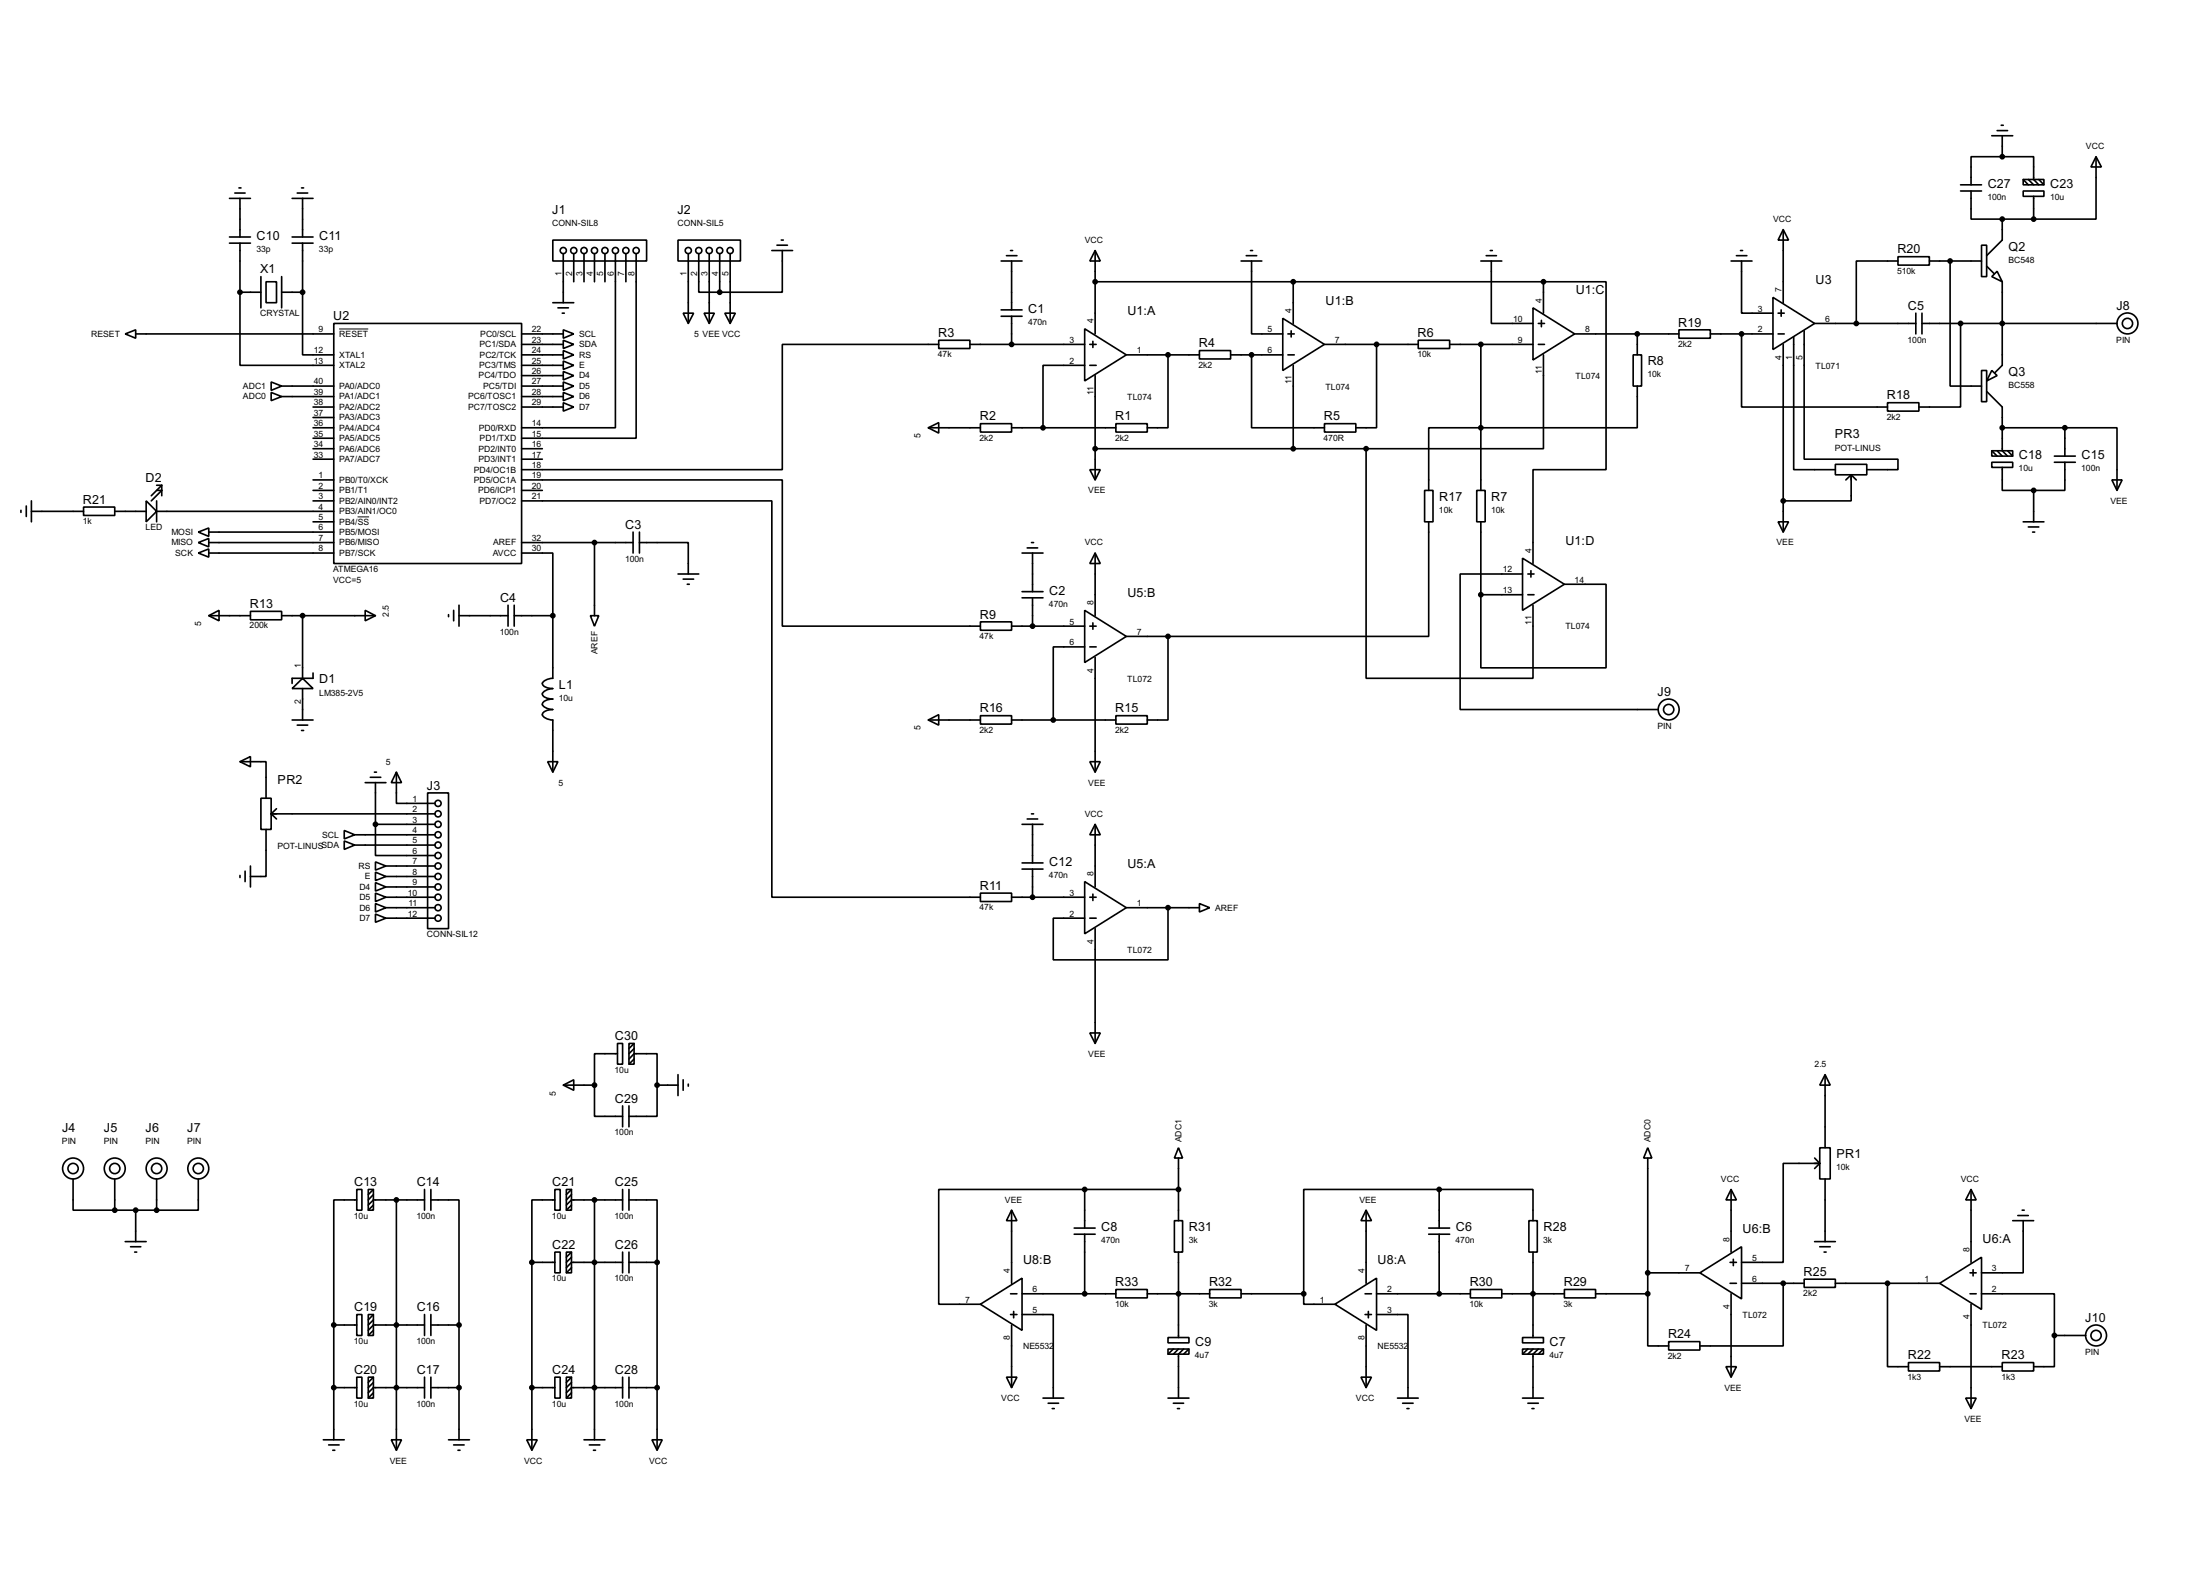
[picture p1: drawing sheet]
<svg xmlns="http://www.w3.org/2000/svg" width="536mm" height="383mm" viewBox="0 0 536 383" stroke-linecap="round" stroke-linejoin="round" font-family="sans-serif">
<g fill="none" stroke="#000" stroke-width=".4">
<path d="M485.2 33.1h5.1M486.5 31.8h2.5M487.5 30.5h.5M487.7 38.2h-7.6v6.8M487.7 38.2h7.7v5.5l1.2 1.3M487.7 33.1v5.1M510.6 38.2l1.3 2.5h-2.6zM510.6 38.2v15.2h-15.2M55.9 57.7h5.1M55.9 59.2h5.1M55.9 48.3h5.1M57.2 47h2.5"/>
<path d="M58.2 45.8h.5M58.5 48.3v9.4M58.5 59.2v12M71.2 57.7h5.1M71.2 59.2h5.1M71.2 48.3h5.1M72.4 47h2.6M73.5 45.8h.5M73.7 48.3v9.4M73.7 59.2v12M134.7 58.5h22.8v5.1h-22.8zM165.2 58.5h15.2v5.1h-15.2z"/>
<path d="M189.3 59.7h2.5M190.3 58.5h.5M434.4 55.9l1.3 2.6h-2.6zM434.4 55.9v17.8M477.6 46.5h5.1M477.6 45h5.1M480.1 46.5v6.9h7.6M482.7 59.7h1.2v7.7h-1.2zM487.7 53.4v5.1l-3.8 3.8M487.7 53.4h7.7M492.8 46.5h5.1v1.3h-5.1zM492.8 43.7h5.1v1.3h-5.1z"/>
<path d="M492.8 43.7l1.3 1.3M494.1 43.7l1.3 1.3M495.4 47.8v5.6M496.6 43.7l1.3 1.3M58.5 71.2v17.8h22.8M58.5 71.2h5.1M63.6 67.4v7.6M64.8 68.6h2.6v5.1h-2.6zM68.6 71.2h5.1M68.6 67.4v7.6M73.7 71.2v15.2h7.6M81.3 78.8h45.8v58.4h-45.8z"/>
<path d="M134.7 73.7h5.1M135.9 75h2.6M137 76.3h.5M137.2 61.8v11.9M139.8 61.8v6.8M142.3 61.8v6.8M144.8 61.8v6.8M147.4 61.8v6.8M149.9 61.8v42.4h-22.8M152.5 61.8v6.8M155 61.8v44.9h-27.9M166.4 76.3h2.6l-1.3 2.5z"/>
<path d="M167.7 61.8v17M170.2 61.8v9.4h5.1M171.5 76.3h2.5l-1.2 2.5zM172.8 61.8v17M175.3 61.8v9.4M176.6 76.3h2.5l-1.2 2.5zM177.9 61.8v17M188 61h5.1M190.6 61v10.2h-15.3M243.9 63.6h5.1M243.9 75.5h5.1M243.9 77h5.1"/>
<path d="M245.2 62.3h2.5M246.2 61h.5M246.4 63.6v11.9M246.4 77v6.9M266.8 61l1.2 2.6h-2.5zM266.8 68.6h109.2M266.8 61v20.3M302.3 63.6h5.1M303.6 62.3h2.5M304.6 61h.5M304.9 63.6v17.7h7.6M312.5 77.5l10.1 6.4-10.1 6.3z"/>
<path d="M315 68.6v10.2M360.7 63.6h5.1M362 62.3h2.5M363 61h.5M363.3 63.6v15.2h10.1M373.4 75l10.2 6.3-10.2 6.4zM374.7 78.8h1.5M375.5 78v1.6M376 68.6h15.2v45.8h-17.8v22.8M376 68.6v7.7M421.7 63.6h5.1M423 62.3h2.5"/>
<path d="M424 61h.5M424.2 63.6v12.7h7.7M431.9 72.4l10.1 6.4-10.1 6.3zM433.1 76.3h1.5M433.9 75.5v1.5M442 78.8h24.7M462.3 62.5h7.7v2.1h-7.7zM462.3 63.6h-10.1v15.2M466.7 76.3v5M468.2 78.8h47.5M468.2 76.3v5M470 63.6h12.7"/>
<path d="M475 63.6v30.4h7.7M477.6 78.8v20.3h-10.2M483.9 64.8l1.8 1.8M485.2 67.4l1.3-1.3 1.2 2.5zM487.7 68.6v20.4l-1.7 1.7M30.5 81.3l2.6-1v2.1zM33.1 81.3h48.2M66.1 95.6l2.5 1-2.5 1zM66.1 93l2.5 1-2.5 1.1zM68.6 96.6h12.7M68.6 94h12.7M76.3 99.1h5"/>
<path d="M127.1 86.4h10.1M127.1 83.9h10.1M127.1 81.3h10.1M127.1 96.6h10.1M127.1 94h10.1M127.1 91.5h10.1M127.1 99.1h10.1M127.1 89h10.1M137.2 90.5l2.6 1-2.6 1zM137.2 93l2.6 1-2.6 1.1zM137.2 95.6l2.6 1-2.6 1zM137.2 98.1l2.6 1-2.6 1z"/>
<path d="M137.2 85.4l2.6 1-2.6 1zM137.2 87.9l2.6 1.1-2.6 1zM137.2 80.3l2.6 1-2.6 1.1zM137.2 82.9l2.6 1-2.6 1zM228.7 82.9h7.6v2h-7.6zM228.7 83.9h-38.1v30.5h-63.5M236.3 83.9h27.9M264.2 80.1l10.2 6.3-10.2 6.4zM264.2 89h-10.1v15.2M265.5 83.9h1.5M265.5 89h1.5M266.2 83.1v1.5"/>
<path d="M266.8 91.5v25.4M274.4 86.4h17.8M284.5 86.4v17.8h-5M292.2 85.4h7.6v2h-7.6zM299.8 86.4h12.7M304.9 86.4v17.8h17.7M313.7 86.4h1.6M313.7 81.3h1.6M314.5 80.6v1.5M315 89v20.3M322.6 83.9h22.9M335.3 83.9v20.3h-5"/>
<path d="M345.5 82.9h7.6v2h-7.6zM353.1 83.9h20.3M360.7 83.9v35.5M374.7 83.9h1.5M376 86.4v22.9h-43.2M383.6 81.3h25.4M397.8 86.4h2.1v7.6h-2.1zM398.8 94v10.2h-50.8v15.2M398.8 81.3v5.1M409 80.3h7.6v2.1h-7.6zM416.6 81.3h15.3M424.2 81.3v17.8h35.6"/>
<path d="M433.1 81.3h1.5M434.4 83.9v45.7M436.9 82.1v32.3h10.2M439.5 80.6v31.2h22.8v2.6h-7.6M459.8 98.1h7.6v2h-7.6zM482.7 90.2h1.2v7.6h-1.2zM483.9 95.3l3.8 3.8v10.7l1.3 1.3M485.2 90.2l1.3 1.3-2.6 1.3zM38.2 119.4h1.2l-2.5 2.6M38.2 118.2h1.2M39.4 118.2l-2.5 2.5M39.4 118.2v2.5"/>
<path d="M76.3 104.2h5M76.3 109.3h5M76.3 116.9h5M76.3 119.4h5M76.3 106.7h5M76.3 111.8h5M76.3 101.7h5M127.1 116.9h63.5v35.6h48.2M127.1 109.3h5M127.1 119.4h5M127.1 111.8h5M226.1 104.2l2.6-1.3v2.6z"/>
<path d="M226.1 104.2h12.7M238.8 103.2h7.6v2h-7.6zM246.4 104.2h25.4M265.5 114.4h2.5l-1.2 2.5zM266.8 109.3h66M271.8 103.2h7.7v2h-7.7zM322.6 103.2h7.7v2h-7.7zM332.8 109.3v55.9h40.6v-17.8M347 119.4h2.1v7.7h-2.1zM359.7 119.4h2.1v7.7h-2.1zM447.1 113.1h7.6v2.5h-7.6zM450.9 115.6v6.4h-16.5"/>
<path d="M450.9 115.6l-1.3 1.3M450.9 115.6l1.3 1.3M485.2 112.6h5.1v1.2h-5.1zM485.2 109.8h5.1v1.3h-5.1zM485.2 109.8l1.3 1.3M486.5 109.8l1.2 1.3M487.7 113.8v5.6h7.7M487.7 104.2h15.3M489 109.8l1.3 1.3M495.4 119.4v7.7M500.4 111.1h5.1M500.4 112.6h5.1"/>
<path d="M503 112.6v6.8h-7.6M503 104.2h12.7v15.2M503 104.2v6.9M514.4 116.9h2.5l-1.2 2.5zM5.1 124.3v.5M6.4 123.2v2.6M7.7 124.5h12.7M7.7 122v5.1M20.4 123.5h7.6v2h-7.6zM28 124.5h7.6M35.6 122l2.6 2.5-2.6 2.6zM38.2 124.5h43.1"/>
<path d="M38.2 122v5.1M48.3 129.6l2.6-1v2zM48.3 132.1l2.6-1v2.1zM48.3 134.7l2.6-1v2zM50.9 132.1h30.4M50.9 129.6h30.4M50.9 134.7h30.4M76.3 122h5M76.3 127.1h5M127.1 134.7h7.6v15.2M127.1 122h60.9v96.5h50.8M127.1 132.1h27.1"/>
<path d="M144.8 132.1v17.8M154.2 129.6v5.1M155.8 132.1h11.9v7.7M155.8 129.6v5.1M165.2 139.8h5M249 134.7h5.1M250.2 133.4h2.6M251.3 132.1h.5M251.5 134.7v9.4M266.8 134.7l1.2 2.5h-2.5zM266.8 134.7v15.2M348 127.1v27.9h-63.5"/>
<path d="M360.7 127.1v17.7M370.9 135.9l10.2 6.4-10.2 6.3zM370.9 139.8h-15.2v33h48.2M372.2 139.8h1.5M372.9 139v1.5M433.1 127.1h2.6l-1.3 2.5zM492.8 127.1h5.1M494.1 128.3h2.5M495.1 129.6h.5M50.9 149.9l2.5-1.3v2.6zM50.9 149.9h10.1M61 148.9h7.6v2h-7.6z"/>
<path d="M68.6 149.9h22.9M73.7 149.9v15.3M89 148.6l2.5 1.3-2.5 1.3zM109.3 149.7v.5M110.5 148.6v2.6M111.8 149.9h12M111.8 147.4v5.1M123.8 147.4v5.1M125.3 149.9h9.4M125.3 147.4v5.1M134.7 149.9v15.3l-1.3 .2a1.82 1.82 0 0 0-1.3 1 2.35 2.35 0 0 0 2.6 1.3l-1.3 .2a1.88 1.88 0 0 0-1.3 1.1 2.35 2.35 0 0 0 2.6 1.2h-.7a2.04 2.04 0 0 0-1.9 1.3 2.75 2.75 0 0 0 2.6 1.3h-.7a2.08 2.08 0 0 0-1.9 1.2 2.67 2.67 0 0 0 2.6 1.3v12.7M143.8 149.9h2.1l-1.1 2.6z"/>
<path d="M166.4 141h2.6M167.4 142.3h.5M238.8 151.4h7.6v2.1h-7.6zM246.4 152.5h17.8M249 144.1h5.1M249 145.6h5.1M251.5 145.6v6.9M264.2 148.6l10.2 6.4-10.2 6.3zM264.2 157.5h-7.6v17.8M265.5 152.5h1.5M265.5 157.5h1.5M266.2 151.7v1.5"/>
<path d="M274.4 155h10.1M284.5 155v20.3h-5M360.7 144.8h10.2M372.2 144.8h1.5M381.1 142.3h10.1v20.3h-30.5v-17.8M71.2 167.7l2.5-2.5 2.6 2.5zM71.2 175.3h5.1M72.4 176.6h2.6M73.5 177.9h.5M73.7 167.7v7.6M76.3 163.9v1.3h-5.1v1.2M226.1 175.3l2.6-1.3v2.6z"/>
<path d="M226.1 175.3h12.7M238.8 174.3h7.6v2h-7.6zM246.4 175.3h25.4M266.8 160.1v27.9M271.8 174.3h7.7v2h-7.7zM58.5 185.5l2.5-1.3v2.5zM58.5 185.5h6.3v8.9M63.6 194.4h2.5v7.6h-2.5zM66.1 198.2h39.9M66.1 198.2l1.3 1.2M67.4 196.9l-1.3 1.3M89 190.6h5"/>
<path d="M90.2 189.3h2.6M91.2 188h.5M91.5 190.6v10.1M96.6 188l1.2 2.6h-2.5zM96.6 188v7.6h9.4M104.2 193.1h5.1v33h-5.1zM133.4 185.5h2.5l-1.2 2.5zM250.2 199.4h2.6M251.3 198.2h.5M265.5 185.5h2.5l-1.2 2.5zM58.5 213.2v.5M59.7 212.1v2.6"/>
<path d="M61 210.9v5.1M64.8 202v11.4h-3.8M83.9 204.8l2.5 1-2.5 1zM83.9 202.2l2.5 1.1-2.5 1zM86.4 205.8h19.6M86.4 203.3h19.6M91.5 209.9l2.5 1-2.5 1zM91.5 212.4l2.5 1-2.5 1zM91.5 214.9l2.5 1.1-2.5 1zM91.5 217.5l2.5 1-2.5 1zM91.5 200.7v7.6h14.5M91.5 200.7h14.5"/>
<path d="M94 218.5h12M94 210.9h12M94 213.4h12M94 216h12M238.8 217.5h7.6v2h-7.6zM246.4 218.5h17.8M249 200.7h5.1M249 210.1h5.1M249 211.6h5.1M251.5 200.7v9.4M251.5 211.6v6.9M264.2 214.7l10.2 6.3-10.2 6.4z"/>
<path d="M265.5 218.5h1.5M266.2 217.7v1.6M266.8 200.7l1.2 2.6h-2.5zM266.8 200.7v15.3M91.5 220l2.5 1-2.5 1.1zM91.5 222.6l2.5 1-2.5 1zM94 221h12M94 223.6h12M265.5 223.6h1.5M266.8 226.1v28M274.4 221h17.8M284.5 221v12.7h-27.9v-10.1h7.6"/>
<path d="M292.2 220l2.5 1-2.5 1.1zM150.4 254.1h1.3v5h-1.3zM150.4 256.6h-5.6v7.6M153.2 254.1h1.3v5h-1.3zM153.2 257.9l1.3-1.3h5.6v7.6M154.5 257.9l-1.3 1.2M154.5 254.1l-1.3 1.2M154.5 255.3l-1.3 1.3M265.5 251.5h2.5l-1.2 2.6zM137.2 264.2l2.6-1.3v2.6zM137.2 264.2h7.6M144.8 264.2v7.6h6.9"/>
<path d="M151.7 269.3v5.1M153.2 269.3v5.1M160.1 264.2v7.6h-6.9M160.1 264.2h5.1M165.2 261.7v5.1M166.4 262.9v2.6M167.7 264v.5M287.1 279.5l1 2.5h-2zM401.4 279.5l1 2.5h-2zM443.3 279.5h2.5v7.6h-2.5zM444.6 261.7l1.2 2.5h-2.5zM444.6 261.7v17.8"/>
<path d="M17.8 287.1v7.6h10.2M28 287.1v7.6M28 294.7h10.2M33.1 294.7v7.6M38.2 287.1v7.6M48.3 287.1v7.6h-10.1M86.9 289.6h1.3v5.1h-1.3zM86.9 292.2h-5.6v30.4M89.7 289.6h1.3v5.1h-1.3zM91 289.6l-1.3 1.3M91 290.9l-1.3 1.3M91 293.4l-1.3 1.3"/>
<path d="M96.6 292.2v60.9M103.4 292.2h-12.4l-1.3 1.2M103.4 289.6v5.1M105 292.2h6.8v30.4M105 289.6v5.1M135.2 289.6h1.3v5.1h-1.3zM135.2 292.2h-5.6v15.2M138 289.6h1.2v5.1h-1.2zM139.2 289.6l-1.2 1.3M139.2 290.9l-1.2 1.3M139.2 293.4l-1.2 1.3M144.8 292.2v58.4"/>
<path d="M151.7 292.2h-12.5l-1.2 1.2M151.7 289.6v5.1M153.2 292.2h6.9v15.2M153.2 289.6v5.1M246.4 294.7l1.3 2.5h-2.5zM246.4 294.7v17.8M261.7 299h5.1M264.2 289.6h-35.5v28h10.1M264.2 289.6v9.4M264.2 289.6h22.9M286.1 297.2h2v7.7h-2zM287.1 282v15.2"/>
<path d="M332.8 294.7l1.3 2.5h-2.6zM332.8 294.7v17.8M348 299h5.1M350.6 289.6h-33v25.4M350.6 289.6h22.8v7.6M350.6 289.6v9.4M372.4 297.2h2.1v7.7h-2.1zM401.4 282v33M421.7 289.6l1.3 2.6h-2.6zM421.7 289.6v15.3M442 282l1.3 1.3M443.3 283.3h-8.9v24.1h-10.2"/>
<path d="M443.3 283.3l-1.3 1.2M444.6 287.1v15.2M480.1 289.6l1.3 2.6h-2.6zM480.1 289.6v17.8M490.3 297.2h5.1M491.5 296h2.6M492.6 294.7h.5M492.8 297.2v12.7h-10.1M30.5 302.3h5.1M31.8 303.6h2.5M32.8 304.9h.5M129.6 307.4h5.6"/>
<path d="M129.6 307.4v45.7M135.2 304.9h1.3v5h-1.3zM138 304.9h1.2v5h-1.2zM139.2 304.9l-1.2 1.2M139.2 306.1l-1.2 1.3M139.2 308.7l-1.2 1.2M151.7 307.4h-12.5l-1.2 1.3M151.7 304.9v5M153.2 307.4h6.9M153.2 304.9v5M160.1 307.4v45.7M238.8 317.6l10.2-6.4v12.7z"/>
<path d="M246.2 315h1.5M246.9 319.3v1.6M249 315h22.8M261.7 300.5h5.1M264.2 300.5v14.5M271.8 314h7.7v2h-7.7zM279.5 315h15.2M287.1 304.9v20.8M294.7 314h7.6v2h-7.6zM302.3 315h15.3M317.6 315v2.6h7.6M325.2 317.6l10.1-6.4v12.7z"/>
<path d="M332.5 315h1.6M333.3 319.3v1.6M335.3 315h22.9M348 300.5h5.1M350.6 300.5v14.5M358.2 314h7.6v2h-7.6zM365.8 315h15.3M373.4 304.9v20.8M381.1 314h7.6v2h-7.6zM388.7 315h12.7M401.4 315v12.7h5.1M401.4 309.9h12.7"/>
<path d="M414.1 309.9l10.1-6.3v12.7zM421.4 312.5h1.6M421.4 307.4h1.6M421.7 315v20.3M422.2 306.6v1.6M424.2 312.5h15.3M434.4 312.5v15.2h-20.3M439.5 311.5h7.6v2h-7.6zM442 302.3h5.1M443.3 303.6h2.5M444.3 304.9h.5M447.1 312.5h25.4"/>
<path d="M459.8 312.5v20.3h5.1M472.5 312.5l10.2-6.4v12.7zM479.9 315h1.5M479.9 309.9h1.5M480.1 317.6v25.4M480.6 309.2v1.5M482.7 315h17.7v10.2M81.3 322.6h5.6M81.3 337.9h5.6M81.3 322.6v28M86.9 320.1h1.3v5.1h-1.3zM86.9 335.3h1.3v5.1h-1.3z"/>
<path d="M89.7 320.1h1.3v5.1h-1.3zM89.7 335.3h1.3v5.1h-1.3zM91 320.1l-1.3 1.3M91 321.4l-1.3 1.2M91 323.9l-1.3 1.3M91 335.3l-1.3 1.3M91 336.6l-1.3 1.3M91 339.1l-1.3 1.3M103.4 322.6h-12.4l-1.3 1.3M103.4 337.9h-12.4l-1.3 1.2M103.4 320.1v5.1M103.4 335.3v5.1"/>
<path d="M105 322.6h6.8M105 337.9h6.8M105 320.1v5.1M105 335.3v5.1M111.8 322.6v28M129.6 337.9h5.6M135.2 335.3h1.3v5.1h-1.3zM138 335.3h1.2v5.1h-1.2zM139.2 335.3l-1.2 1.3M139.2 336.6l-1.2 1.3M139.2 339.1l-1.2 1.3M151.7 337.9h-12.5l-1.2 1.2"/>
<path d="M151.7 335.3v5.1M153.2 337.9h6.9M153.2 335.3v5.1M245.2 335.3h2.5l-1.3 2.6zM246.2 320.1h1.5M246.4 322.6v15.3M249 320.1h7.6v20.3M284.5 325.7h5.1v1.3h-5.1zM284.5 328.5h5.1v1.2h-5.1zM285.8 328.5l-1.3 1.2M287.1 328.5l-1.3 1.2M288.3 328.5l-1.2 1.2v10.7"/>
<path d="M289.6 328.5l-1.3 1.2M331.5 335.3h2.6l-1.3 2.6zM332.5 320.1h1.6M332.8 322.6v15.3M335.3 320.1h7.7v20.3M370.9 325.7h5.1v1.3h-5.1zM370.9 328.5h5.1v1.2h-5.1zM372.2 328.5l-1.3 1.2M373.4 328.5l-1.2 1.2M374.7 328.5l-1.3 1.2v10.7M376 328.5l-1.3 1.2M406.5 326.7h7.6v2h-7.6z"/>
<path d="M420.4 332.8h2.6l-1.3 2.5zM464.9 331.8h7.6v2h-7.6zM472.5 332.8h15.2M487.7 331.8h7.7v2h-7.7zM500.4 325.2v7.6h-5M500.4 325.2h7.7M78.8 350.6h5.1M80.1 351.8h2.5M81.1 353.1h.5M95.3 350.6h2.5l-1.2 2.5zM109.3 350.6h5.1M110.5 351.8h2.6"/>
<path d="M111.6 353.1h.5M128.3 350.6h2.6l-1.3 2.5zM142.3 350.6h5.1M143.6 351.8h2.5M144.6 353.1h.5M158.8 350.6h2.5l-1.2 2.5zM254.1 340.4h5M255.3 341.7h2.6M256.3 343h.5M284.5 340.4h5.1M285.8 341.7h2.5M286.8 343h.5"/>
<path d="M340.4 340.4h5.1M341.7 341.7h2.5M342.7 343h.5M370.9 340.4h5.1M372.2 341.7h2.5M373.2 343h.5M478.8 340.4h2.6l-1.3 2.6z"/>
<circle cx="137.2" cy="61" r=".75"/>
<circle cx="139.7" cy="61" r=".75"/>
<circle cx="142.2" cy="61" r=".75"/>
<circle cx="144.8" cy="61" r=".75"/>
<circle cx="147.3" cy="61" r=".75"/>
<circle cx="149.9" cy="61" r=".75"/>
<circle cx="152.4" cy="61" r=".75"/>
<circle cx="154.9" cy="61" r=".75"/>
<circle cx="167.6" cy="61" r=".75"/>
<circle cx="170.2" cy="61" r=".75"/>
<circle cx="172.7" cy="61" r=".75"/>
<circle cx="175.3" cy="61" r=".75"/>
<circle cx="177.8" cy="61" r=".75"/>
<circle cx="518.2" cy="78.8" r="2.55"/>
<circle cx="518.2" cy="78.8" r="1.25"/>
<circle cx="406.4" cy="172.8" r="2.55"/>
<circle cx="406.4" cy="172.8" r="1.25"/>
<circle cx="106.7" cy="195.6" r=".75"/>
<circle cx="106.7" cy="198.2" r=".75"/>
<circle cx="106.7" cy="200.7" r=".75"/>
<circle cx="106.7" cy="218.5" r=".75"/>
<circle cx="106.7" cy="203.3" r=".75"/>
<circle cx="106.7" cy="216" r=".75"/>
<circle cx="106.7" cy="205.8" r=".75"/>
<circle cx="106.7" cy="213.4" r=".75"/>
<circle cx="106.7" cy="210.9" r=".75"/>
<circle cx="106.7" cy="208.3" r=".75"/>
<circle cx="106.7" cy="221" r=".75"/>
<circle cx="106.7" cy="223.6" r=".75"/>
<circle cx="17.8" cy="284.5" r="2.55"/>
<circle cx="17.8" cy="284.5" r="1.25"/>
<circle cx="27.9" cy="284.5" r="2.55"/>
<circle cx="27.9" cy="284.5" r="1.25"/>
<circle cx="38.1" cy="284.5" r="2.55"/>
<circle cx="38.1" cy="284.5" r="1.25"/>
<circle cx="48.3" cy="284.5" r="2.55"/>
<circle cx="48.3" cy="284.5" r="1.25"/>
<circle cx="510.5" cy="325.2" r="2.55"/>
<circle cx="510.5" cy="325.2" r="1.25"/>
</g>
<g fill="#000" stroke="#000" stroke-width=".4">
<circle cx="487.7" cy="38.2" r=".5"/>
<circle cx="487.7" cy="53.4" r=".5"/>
<circle cx="495.3" cy="53.4" r=".5"/>
<circle cx="58.4" cy="71.2" r=".5"/>
<circle cx="73.7" cy="71.2" r=".5"/>
<circle cx="175.3" cy="71.2" r=".5"/>
<circle cx="266.7" cy="68.6" r=".5"/>
<circle cx="315" cy="68.6" r=".5"/>
<circle cx="375.9" cy="68.6" r=".5"/>
<circle cx="452.1" cy="78.8" r=".5"/>
<circle cx="475" cy="63.6" r=".5"/>
<circle cx="477.5" cy="78.8" r=".5"/>
<circle cx="487.7" cy="78.8" r=".5"/>
<circle cx="246.4" cy="83.9" r=".5"/>
<circle cx="284.5" cy="86.4" r=".5"/>
<circle cx="304.8" cy="86.4" r=".5"/>
<circle cx="335.3" cy="83.9" r=".5"/>
<circle cx="360.7" cy="83.9" r=".5"/>
<circle cx="398.8" cy="81.3" r=".5"/>
<circle cx="424.2" cy="81.3" r=".5"/>
<circle cx="254" cy="104.2" r=".5"/>
<circle cx="266.7" cy="109.3" r=".5"/>
<circle cx="315" cy="109.3" r=".5"/>
<circle cx="332.7" cy="109.3" r=".5"/>
<circle cx="360.7" cy="104.2" r=".5"/>
<circle cx="487.7" cy="104.2" r=".5"/>
<circle cx="495.3" cy="119.4" r=".5"/>
<circle cx="502.9" cy="104.2" r=".5"/>
<circle cx="144.8" cy="132.1" r=".5"/>
<circle cx="434.3" cy="122" r=".5"/>
<circle cx="73.7" cy="149.9" r=".5"/>
<circle cx="134.6" cy="149.9" r=".5"/>
<circle cx="251.5" cy="152.5" r=".5"/>
<circle cx="284.5" cy="155" r=".5"/>
<circle cx="360.7" cy="144.8" r=".5"/>
<circle cx="256.5" cy="175.3" r=".5"/>
<circle cx="91.4" cy="200.7" r=".5"/>
<circle cx="251.5" cy="218.5" r=".5"/>
<circle cx="284.5" cy="221" r=".5"/>
<circle cx="144.8" cy="264.2" r=".5"/>
<circle cx="160" cy="264.2" r=".5"/>
<circle cx="27.9" cy="294.7" r=".5"/>
<circle cx="33" cy="294.7" r=".5"/>
<circle cx="38.1" cy="294.7" r=".5"/>
<circle cx="96.5" cy="292.2" r=".5"/>
<circle cx="144.8" cy="292.2" r=".5"/>
<circle cx="264.2" cy="289.6" r=".5"/>
<circle cx="287" cy="289.6" r=".5"/>
<circle cx="350.5" cy="289.6" r=".5"/>
<circle cx="129.5" cy="307.4" r=".5"/>
<circle cx="144.8" cy="307.4" r=".5"/>
<circle cx="160" cy="307.4" r=".5"/>
<circle cx="264.2" cy="315" r=".5"/>
<circle cx="287" cy="315" r=".5"/>
<circle cx="317.5" cy="315" r=".5"/>
<circle cx="350.5" cy="315" r=".5"/>
<circle cx="373.4" cy="315" r=".5"/>
<circle cx="401.3" cy="315" r=".5"/>
<circle cx="401.3" cy="309.9" r=".5"/>
<circle cx="434.3" cy="312.5" r=".5"/>
<circle cx="459.7" cy="312.5" r=".5"/>
<circle cx="81.3" cy="337.9" r=".5"/>
<circle cx="81.3" cy="322.6" r=".5"/>
<circle cx="96.5" cy="337.9" r=".5"/>
<circle cx="96.5" cy="322.6" r=".5"/>
<circle cx="111.8" cy="337.9" r=".5"/>
<circle cx="111.8" cy="322.6" r=".5"/>
<circle cx="129.5" cy="337.9" r=".5"/>
<circle cx="144.8" cy="337.9" r=".5"/>
<circle cx="160" cy="337.9" r=".5"/>
<circle cx="500.4" cy="325.2" r=".5"/>
</g>
<path d="M82.6 80.1h7.1M87.1 125.9h2.8" fill="none" stroke="#000" stroke-width=".24"/>
<g font-size="3.4">
<text x="484.2" y="45.8">C27</text>
<text x="499.4" y="45.8">C23</text>
<text x="134.5" y="52.1">J1</text>
<text x="165" y="52.1">J2</text>
<text x="62.5" y="58.5">C10</text>
<text x="77.8" y="58.5">C11</text>
<text x="462.2" y="61.7">R20</text>
<text x="489.3" y="61">Q2</text>
<text x="63.4" y="66.6">X1</text>
<text x="383.8" y="71.6">U1:C</text>
<text x="442.3" y="69.1">U3</text>
<text x="81.2" y="78">U2</text>
<text x="250.5" y="76.2">C1</text>
<text x="274.6" y="76.7">U1:A</text>
<text x="322.9" y="74.1">U1:B</text>
<text x="464.7" y="75.5">C5</text>
<text x="515.5" y="75.5">J8</text>
<text x="228.5" y="82.1">R3</text>
<text x="345.3" y="82.1">R6</text>
<text x="408.8" y="79.5">R19</text>
<text x="292" y="84.6">R4</text>
<text x="401.4" y="88.9">R8</text>
<text x="489.3" y="91.5">Q3</text>
<text x="459.6" y="97.3">R18</text>
<text x="238.7" y="102.3">R2</text>
<text x="271.7" y="102.3">R1</text>
<text x="322.5" y="102.3">R5</text>
<text x="446.9" y="106.7">PR3</text>
<text x="491.8" y="111.8">C18</text>
<text x="507" y="111.8">C15</text>
<text x="35.5" y="117.4">D2</text>
<text x="20.2" y="122.7">R21</text>
<text x="350.6" y="122">R17</text>
<text x="363.3" y="122">R7</text>
<text x="152.3" y="128.8">C3</text>
<text x="381.3" y="132.6">U1:D</text>
<text x="60.9" y="148.1">R13</text>
<text x="121.8" y="146.6">C4</text>
<text x="255.6" y="144.8">C2</text>
<text x="274.6" y="145.3">U5:B</text>
<text x="238.7" y="150.6">R9</text>
<text x="77.8" y="166.4">D1</text>
<text x="136.2" y="167.7">L1</text>
<text x="238.7" y="173.5">R16</text>
<text x="271.7" y="173.5">R15</text>
<text x="403.8" y="169.4">J9</text>
<text x="67.6" y="191">PR2</text>
<text x="104" y="192.3">J3</text>
<text x="255.6" y="210.9">C12</text>
<text x="274.6" y="211.3">U5:A</text>
<text x="238.7" y="216.7">R11</text>
<text x="149.8" y="253.3">C30</text>
<text x="149.8" y="268.5">C29</text>
<text x="15.1" y="275.7">J4</text>
<text x="25.3" y="275.7">J5</text>
<text x="35.5" y="275.7">J6</text>
<text x="45.6" y="275.7">J7</text>
<text x="447.3" y="282">PR1</text>
<text x="86.3" y="288.8">C13</text>
<text x="101.5" y="288.8">C14</text>
<text x="134.5" y="288.8">C21</text>
<text x="149.8" y="288.8">C25</text>
<text x="268.3" y="299.8">C8</text>
<text x="289.6" y="299.8">R31</text>
<text x="354.6" y="299.8">C6</text>
<text x="376" y="299.8">R28</text>
<text x="134.5" y="304.1">C22</text>
<text x="149.8" y="304.1">C26</text>
<text x="424.5" y="300.2">U6:B</text>
<text x="482.9" y="302.8">U6:A</text>
<text x="249.2" y="307.9">U8:B</text>
<text x="335.6" y="307.9">U8:A</text>
<text x="439.3" y="310.7">R25</text>
<text x="271.7" y="313.2">R33</text>
<text x="294.5" y="313.2">R32</text>
<text x="358" y="313.2">R30</text>
<text x="380.9" y="313.2">R29</text>
<text x="86.3" y="319.3">C19</text>
<text x="101.5" y="319.3">C16</text>
<text x="507.9" y="321.8">J10</text>
<text x="291.1" y="327.7">C9</text>
<text x="377.5" y="327.7">C7</text>
<text x="406.3" y="325.9">R24</text>
<text x="86.3" y="334.5">C20</text>
<text x="101.5" y="334.5">C17</text>
<text x="134.5" y="334.5">C24</text>
<text x="149.8" y="334.5">C28</text>
<text x="464.7" y="331">R22</text>
<text x="487.6" y="331">R23</text>
</g>
<g font-size="2.4">
<text x="508.1" y="36.3">VCC</text>
<text x="484.1" y="48.7">100n</text>
<text x="499.4" y="48.7">10u</text>
<text x="134.5" y="55">CONN-SIL8</text>
<text x="165" y="55">CONN-SIL5</text>
<text x="264.2" y="59.2">VCC</text>
<text x="431.9" y="54">VCC</text>
<text x="62.5" y="61.4">33p</text>
<text x="77.7" y="61.4">33p</text>
<text x="489.2" y="64">BC548</text>
<text x="136.8" y="67.2" transform="rotate(-90 136.8 67.2)">1</text>
<text x="139.4" y="67.2" transform="rotate(-90 139.4 67.2)">2</text>
<text x="141.9" y="67.2" transform="rotate(-90 141.9 67.2)">3</text>
<text x="144.4" y="67.2" transform="rotate(-90 144.4 67.2)">4</text>
<text x="147" y="67.2" transform="rotate(-90 147 67.2)">5</text>
<text x="149.5" y="67.2" transform="rotate(-90 149.5 67.2)">6</text>
<text x="152.1" y="67.2" transform="rotate(-90 152.1 67.2)">7</text>
<text x="154.6" y="67.2" transform="rotate(-90 154.6 67.2)">8</text>
<text x="167.3" y="67.2" transform="rotate(-90 167.3 67.2)">1</text>
<text x="169.8" y="67.2" transform="rotate(-90 169.8 67.2)">2</text>
<text x="172.4" y="67.2" transform="rotate(-90 172.4 67.2)">3</text>
<text x="174.9" y="67.2" transform="rotate(-90 174.9 67.2)">4</text>
<text x="177.5" y="67.2" transform="rotate(-90 177.5 67.2)">5</text>
<text x="434" y="71.1" transform="rotate(-90 434 71.1)">7</text>
<text x="462.1" y="66.7">510k</text>
<text x="63.4" y="77">CRYSTAL</text>
<text x="314.6" y="76.2" transform="rotate(-90 314.6 76.2)">4</text>
<text x="375.6" y="73.7" transform="rotate(-90 375.6 73.7)">4</text>
<text x="428.2" y="75.8">3</text>
<text x="22.2" y="82">RESET</text>
<text x="77.6" y="80.9">9</text>
<text x="82.6" y="82">RESET</text>
<text x="117" y="82">PC0/SCL</text>
<text x="129.6" y="80.9">22</text>
<text x="129.6" y="83.5">23</text>
<text x="141" y="82">SCL</text>
<text x="169.1" y="82">5 VEE VCC</text>
<text x="250.4" y="79.2">470n</text>
<text x="260.5" y="83.5">3</text>
<text x="266.4" y="78.7" transform="rotate(-90 266.4 78.7)">4</text>
<text x="308.8" y="80.9">5</text>
<text x="325.2" y="83.5">7</text>
<text x="368.6" y="78.3">10</text>
<text x="369.7" y="83.5">9</text>
<text x="386.1" y="80.9">8</text>
<text x="428.2" y="80.9">2</text>
<text x="444.6" y="78.3">6</text>
<text x="464.7" y="83.4">100n</text>
<text x="515.5" y="83.4">PIN</text>
<text x="76.5" y="88.5">13</text>
<text x="76.5" y="86">12</text>
<text x="82.6" y="89.6">XTAL2</text>
<text x="82.6" y="87.1">XTAL1</text>
<text x="116.7" y="89.6">PC3/TMS</text>
<text x="116.8" y="84.6">PC1/SDA</text>
<text x="116.8" y="87.1">PC2/TCK</text>
<text x="129.6" y="86">24</text>
<text x="129.6" y="88.5">25</text>
<text x="141" y="87.1">RS</text>
<text x="141" y="89.6">E</text>
<text x="141" y="84.6">SDA</text>
<text x="228.5" y="87">47k</text>
<text x="260.5" y="88.5">2</text>
<text x="276.9" y="86">1</text>
<text x="292" y="89.5">2k2</text>
<text x="308.8" y="86">6</text>
<text x="345.3" y="87">10k</text>
<text x="408.8" y="84.5">2k2</text>
<text x="434" y="87.5" transform="rotate(-90 434 87.5)">4</text>
<text x="436.5" y="87.5" transform="rotate(-90 436.5 87.5)">1</text>
<text x="439.1" y="87.5" transform="rotate(-90 439.1 87.5)">5</text>
<text x="442.2" y="89.7">TL071</text>
<text x="59.2" y="94.7">ADC1</text>
<text x="76.5" y="93.6">40</text>
<text x="82.6" y="94.7">PA0/ADC0</text>
<text x="116.6" y="92.2">PC4/TDO</text>
<text x="117.7" y="94.7">PC5/TDI</text>
<text x="129.6" y="91">26</text>
<text x="129.6" y="93.6">27</text>
<text x="141" y="92.2">D4</text>
<text x="141" y="94.7">D5</text>
<text x="314.6" y="93.6" transform="rotate(-90 314.6 93.6)">11</text>
<text x="322.8" y="94.9">TL074</text>
<text x="375.6" y="91.1" transform="rotate(-90 375.6 91.1)">11</text>
<text x="383.8" y="92.3">TL074</text>
<text x="401.3" y="91.9">10k</text>
<text x="489.2" y="94.5">BC558</text>
<text x="59.2" y="97.3">ADC0</text>
<text x="76.5" y="101.2">37</text>
<text x="76.5" y="98.7">38</text>
<text x="76.5" y="96.2">39</text>
<text x="82.6" y="99.8">PA2/ADC2</text>
<text x="82.6" y="97.3">PA1/ADC1</text>
<text x="114" y="97.3">PC6/TOSC1</text>
<text x="114" y="99.8">PC7/TOSC2</text>
<text x="129.6" y="96.2">28</text>
<text x="129.6" y="98.7">29</text>
<text x="141" y="97.3">D6</text>
<text x="141" y="99.8">D7</text>
<text x="266.4" y="96.1" transform="rotate(-90 266.4 96.1)">11</text>
<text x="274.6" y="97.4">TL074</text>
<text x="76.5" y="106.3">35</text>
<text x="76.5" y="103.7">36</text>
<text x="82.6" y="107.4">PA5/ADC5</text>
<text x="82.6" y="104.9">PA4/ADC4</text>
<text x="82.6" y="102.3">PA3/ADC3</text>
<text x="116.6" y="104.9">PD0/RXD</text>
<text x="116.8" y="107.4">PD1/TXD</text>
<text x="129.6" y="103.7">14</text>
<text x="129.6" y="106.3">15</text>
<text x="224.3" y="106.7" transform="rotate(-90 224.3 106.7)">5</text>
<text x="238.6" y="107.3">2k2</text>
<text x="271.6" y="107.3">2k2</text>
<text x="322.4" y="107.3">470R</text>
<text x="459.6" y="102.2">2k2</text>
<text x="76.5" y="111.4">33</text>
<text x="76.5" y="108.9">34</text>
<text x="82.6" y="112.5">PA7/ADC7</text>
<text x="82.6" y="110">PA6/ADC6</text>
<text x="116.5" y="110">PD2/INT0</text>
<text x="116.5" y="112.5">PD3/INT1</text>
<text x="129.6" y="108.9">16</text>
<text x="129.6" y="111.4">17</text>
<text x="129.6" y="114">18</text>
<text x="446.9" y="109.7">POT-LINUS</text>
<text x="77.6" y="116.4">1</text>
<text x="77.6" y="119">2</text>
<text x="82.6" y="117.6">PB0/T0/XCK</text>
<text x="115.4" y="115">PD4/OC1B</text>
<text x="115.4" y="117.6">PD5/OC1A</text>
<text x="129.6" y="116.4">19</text>
<text x="129.6" y="119">20</text>
<text x="491.7" y="114.8">10u</text>
<text x="507" y="114.8">100n</text>
<text x="77.6" y="121.6">3</text>
<text x="77.6" y="124.1">4</text>
<text x="82.6" y="120.1">PB1/T1</text>
<text x="82.6" y="122.7">PB2/AIN0/INT2</text>
<text x="82.6" y="125.2">PB3/AIN1/OC0</text>
<text x="116.5" y="120.1">PD6/ICP1</text>
<text x="116.8" y="122.7">PD7/OC2</text>
<text x="129.6" y="121.6">21</text>
<text x="265.1" y="120.1">VEE</text>
<text x="350.5" y="124.9">10k</text>
<text x="363.2" y="124.9">10k</text>
<text x="514" y="122.7">VEE</text>
<text x="20.2" y="127.6">1k</text>
<text x="35.4" y="129.1">LED</text>
<text x="41.7" y="130.3">MOSI</text>
<text x="77.6" y="126.7">5</text>
<text x="77.6" y="129.1">6</text>
<text x="77.6" y="131.7">7</text>
<text x="82.6" y="127.7">PB4/SS</text>
<text x="82.6" y="130.3">PB5/MOSI</text>
<text x="129.6" y="131.7">32</text>
<text x="41.7" y="132.8">MISO</text>
<text x="42.7" y="135.4">SCK</text>
<text x="77.6" y="134.3">8</text>
<text x="82.6" y="132.8">PB6/MISO</text>
<text x="82.6" y="135.4">PB7/SCK</text>
<text x="120" y="135.4">AVCC</text>
<text x="120.1" y="132.8">AREF</text>
<text x="129.6" y="134.3">30</text>
<text x="152.3" y="136.8">100n</text>
<text x="264.2" y="132.8">VCC</text>
<text x="373" y="134.7" transform="rotate(-90 373 134.7)">4</text>
<text x="432.7" y="132.8">VEE</text>
<text x="81.1" y="139.3">ATMEGA16</text>
<text x="81.1" y="141.8">VCC=5</text>
<text x="366.1" y="139.4">12</text>
<text x="383.6" y="141.8">14</text>
<text x="255.5" y="147.8">470n</text>
<text x="266.4" y="147.4" transform="rotate(-90 266.4 147.4)">8</text>
<text x="366.1" y="144.4">13</text>
<text x="49" y="152.4" transform="rotate(-90 49 152.4)">5</text>
<text x="60.8" y="153">200k</text>
<text x="94.7" y="150.2" transform="rotate(-90 94.7 150.2)">2.5</text>
<text x="121.8" y="154.5">100n</text>
<text x="238.6" y="155.6">47k</text>
<text x="260.5" y="152.1">5</text>
<text x="276.9" y="154.5">7</text>
<text x="373" y="152.1" transform="rotate(-90 373 152.1)">11</text>
<text x="381.3" y="153.3">TL074</text>
<text x="145.5" y="159.3" transform="rotate(-90 145.5 159.3)">AREF</text>
<text x="260.5" y="157.1">6</text>
<text x="73.3" y="162.6" transform="rotate(-90 73.3 162.6)">1</text>
<text x="266.4" y="163.7" transform="rotate(-90 266.4 163.7)">4</text>
<text x="274.6" y="166">TL072</text>
<text x="73.3" y="171.4" transform="rotate(-90 73.3 171.4)">2</text>
<text x="77.7" y="169.3">LM385-2V5</text>
<text x="136.1" y="170.7">10u</text>
<text x="224.3" y="177.8" transform="rotate(-90 224.3 177.8)">5</text>
<text x="238.6" y="178.4">2k2</text>
<text x="271.6" y="178.4">2k2</text>
<text x="403.7" y="177.4">PIN</text>
<text x="94" y="186.2">5</text>
<text x="136.1" y="191.3">5</text>
<text x="265.1" y="191.3">VEE</text>
<text x="100.5" y="195.2">1</text>
<text x="100.5" y="197.8">2</text>
<text x="78.5" y="204">SCL</text>
<text x="100.5" y="200.3">3</text>
<text x="100.5" y="202.8">4</text>
<text x="264.2" y="198.9">VCC</text>
<text x="67.6" y="206.6">POT-LINUSSDA</text>
<text x="100.5" y="205.4">5</text>
<text x="100.5" y="207.9">6</text>
<text x="87.3" y="211.6">RS</text>
<text x="88.8" y="214.1">E</text>
<text x="100.5" y="210.5">7</text>
<text x="100.5" y="213">8</text>
<text x="100.5" y="215.5">9</text>
<text x="255.5" y="213.8">470n</text>
<text x="266.3" y="213.4" transform="rotate(-90 266.3 213.4)">8</text>
<text x="87.5" y="216.7">D4</text>
<text x="87.5" y="221.7">D6</text>
<text x="87.5" y="219.2">D5</text>
<text x="99.4" y="218.1">10</text>
<text x="99.5" y="220.6">11</text>
<text x="238.6" y="221.6">47k</text>
<text x="260.5" y="218.1">3</text>
<text x="276.9" y="220.6">1</text>
<text x="296" y="221.7">AREF</text>
<text x="87.5" y="224.3">D7</text>
<text x="99.4" y="223.2">12</text>
<text x="260.5" y="223.2">2</text>
<text x="104" y="228.2">CONN-SIL12</text>
<text x="266.4" y="229.8" transform="rotate(-90 266.4 229.8)">4</text>
<text x="274.6" y="232">TL072</text>
<text x="265.1" y="257.3">VEE</text>
<text x="149.7" y="261.2">10u</text>
<text x="442" y="259.8">2.5</text>
<text x="135.4" y="266.7" transform="rotate(-90 135.4 266.7)">5</text>
<text x="15.1" y="278.6">PIN</text>
<text x="25.3" y="278.6">PIN</text>
<text x="35.4" y="278.6">PIN</text>
<text x="45.6" y="278.6">PIN</text>
<text x="149.7" y="276.5">100n</text>
<text x="287.8" y="278.1" transform="rotate(-90 287.8 278.1)">ADC1</text>
<text x="402.1" y="278.1" transform="rotate(-90 402.1 278.1)">ADC0</text>
<text x="419.2" y="287.8">VCC</text>
<text x="447.3" y="285">10k</text>
<text x="477.6" y="287.8">VCC</text>
<text x="244.8" y="292.9">VEE</text>
<text x="331.1" y="292.9">VEE</text>
<text x="86.2" y="296.8">10u</text>
<text x="101.5" y="296.8">100n</text>
<text x="134.5" y="296.8">10u</text>
<text x="149.7" y="296.8">100n</text>
<text x="268.2" y="302.7">470n</text>
<text x="289.6" y="302.7">3k</text>
<text x="354.6" y="302.7">470n</text>
<text x="375.9" y="302.7">3k</text>
<text x="421.3" y="302.3" transform="rotate(-90 421.3 302.3)">8</text>
<text x="479.7" y="304.9" transform="rotate(-90 479.7 304.9)">8</text>
<text x="246" y="309.9" transform="rotate(-90 246 309.9)">4</text>
<text x="332.4" y="309.9" transform="rotate(-90 332.4 309.9)">4</text>
<text x="410.4" y="309.5">7</text>
<text x="426.8" y="307">5</text>
<text x="485.2" y="309.5">3</text>
<text x="134.5" y="312">10u</text>
<text x="149.7" y="312">100n</text>
<text x="235.1" y="317.2">7</text>
<text x="251.5" y="314.6">6</text>
<text x="321.5" y="317.2">1</text>
<text x="337.9" y="314.6">2</text>
<text x="426.8" y="312.1">6</text>
<text x="439.3" y="315.6">2k2</text>
<text x="468.8" y="312.1">1</text>
<text x="485.2" y="314.6">2</text>
<text x="251.5" y="319.7">5</text>
<text x="271.6" y="318.1">10k</text>
<text x="294.5" y="318.1">3k</text>
<text x="337.9" y="319.7">3</text>
<text x="358" y="318.1">10k</text>
<text x="380.9" y="318.1">3k</text>
<text x="421.2" y="318.7" transform="rotate(-90 421.2 318.7)">4</text>
<text x="424.4" y="320.9">TL072</text>
<text x="479.7" y="321.2" transform="rotate(-90 479.7 321.2)">4</text>
<text x="482.9" y="323.5">TL072</text>
<text x="86.2" y="327.3">10u</text>
<text x="101.5" y="327.3">100n</text>
<text x="246" y="326.3" transform="rotate(-90 246 326.3)">8</text>
<text x="249.2" y="328.5">NE5532</text>
<text x="332.4" y="326.3" transform="rotate(-90 332.4 326.3)">8</text>
<text x="335.5" y="328.5">NE5532</text>
<text x="507.9" y="329.8">PIN</text>
<text x="291.1" y="330.7">4u7</text>
<text x="377.4" y="330.7">4u7</text>
<text x="406.3" y="330.8">2k2</text>
<text x="464.7" y="335.9">1k3</text>
<text x="487.5" y="335.9">1k3</text>
<text x="243.9" y="341.1">VCC</text>
<text x="330.3" y="341.1">VCC</text>
<text x="420" y="338.6">VEE</text>
<text x="86.2" y="342.5">10u</text>
<text x="101.5" y="342.5">100n</text>
<text x="134.5" y="342.5">10u</text>
<text x="149.7" y="342.5">100n</text>
<text x="478.5" y="346.2">VEE</text>
<text x="94.9" y="356.4">VEE</text>
<text x="127.6" y="356.4">VCC</text>
<text x="158.1" y="356.4">VCC</text>
</g>
</svg>
